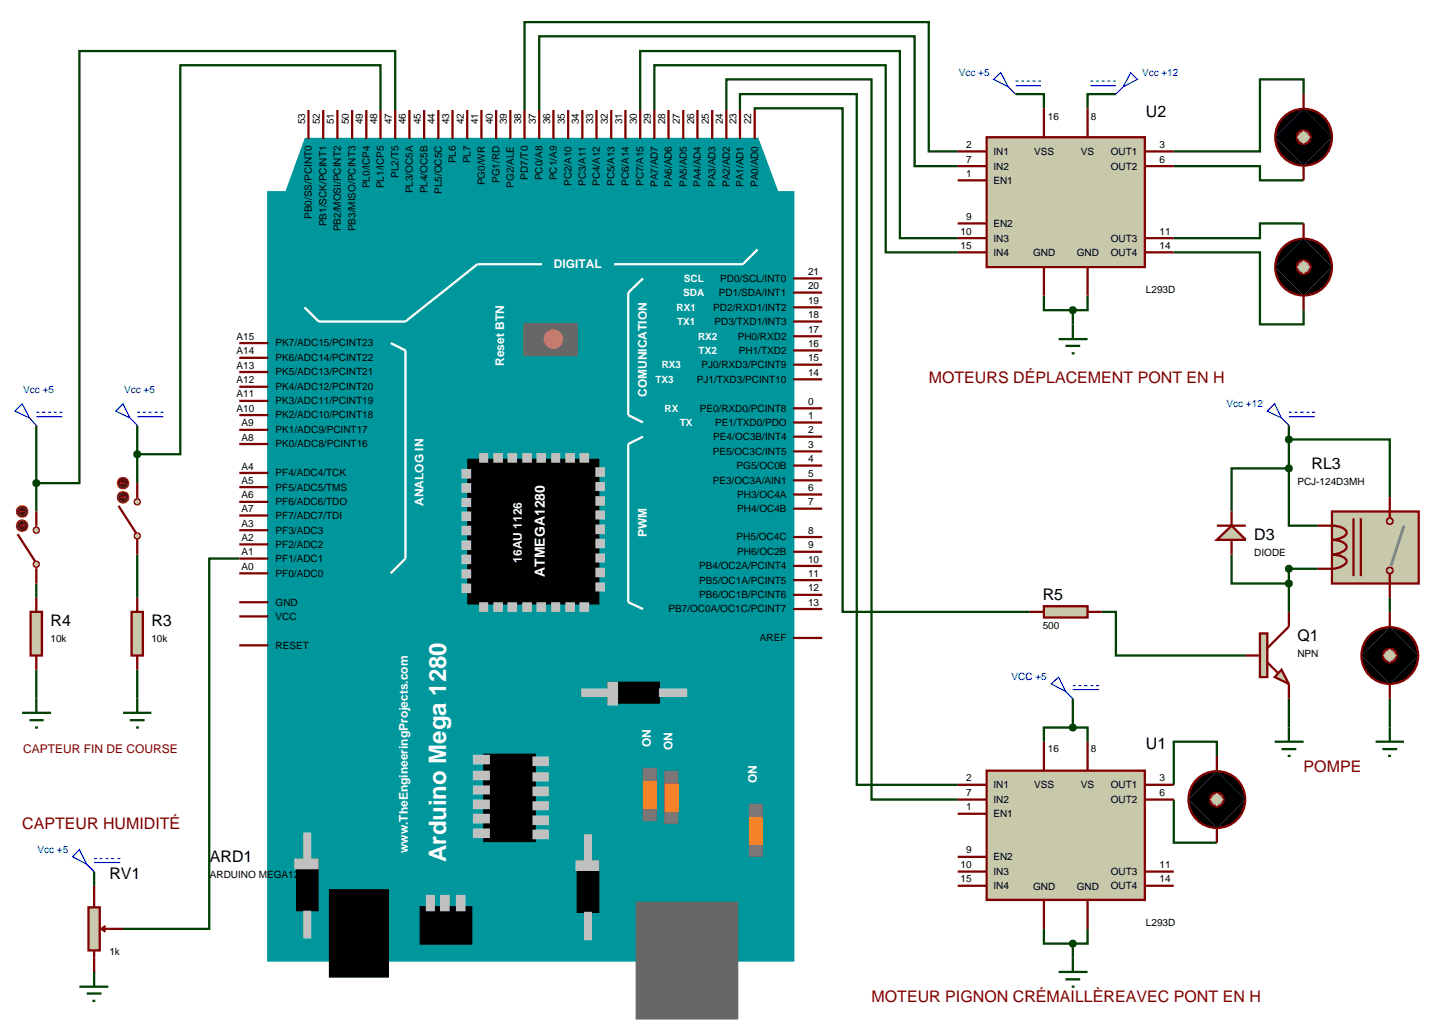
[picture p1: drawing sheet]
<svg xmlns="http://www.w3.org/2000/svg" width="257mm" height="180mm" viewBox="0 0 257 180" stroke-linecap="round" stroke-linejoin="round" font-family="sans-serif">
<g fill="none" stroke="#004000" stroke-width=".4">
<path d="M67.1 19.4v-7.9h-35.3v68.6h-7.6M69.7 19.4v-10.4h-55.7v76.2h-7.6M92.5 19.4v-15.5h71.3v22.8h5.1M95.1 19.4v-13h66.2v22.9h7.6M112.9 19.4v-10.4h45.8v33h10.2M115.4 19.4v-7.9h40.8v33h12.7M128.1 19.4v-5.4h25.6v127h15.2M130.5 19.4v-2.8h20.6v121.8h17.8M133.1 19.4v-.3h15.5v88.8h33M179.1 16.6h5v2.5M196.8 16.6h-5v2.5M229.9 16.6v-2.6h-7.7v12.7h-15.2"/>
<path d="M207 29.3h15.2v2.5h7.7M229.9 39.4h-7.7v2.6h-15.2M184.1 52.1v2.6h5.1M189.2 54.7v2.5M191.8 52.1v2.6h-2.6M207 44.5h15.2v12.7h7.7v-2.5M6.4 75v15.2M24.2 75v10.2M227.3 77.5h17.8v10.2M227.3 75v7.6M24.2 97.8v7.6M42.2 98.5h-5.3v65.3h-15.2"/>
<path d="M217.2 97.8v5.1h10.1M227.3 82.6v10.1h5.1M227.3 82.6h-10.1v7.6M6.4 102.9v2.5M6.4 118.1v5.1M24.2 118.1v5.1M194.3 107.9h2.5v7.7h22.9M232.4 100.3h-5.1v7.6M245.1 105.4v2.5M189.2 128.3h-5.1v2.5M189.2 128.3h2.6v2.5M189.2 123.2v5.1"/>
<path d="M214.6 133.3v-2.5h-7.6v7.6M227.3 123.2v5.1M245.1 123.2v5.1M16.6 153.7v2.5M207 141v7.6h7.6M184.1 163.8v2.6h5.1M189.2 166.4v2.5M191.8 163.8v2.6h-2.6"/>
</g>
<g fill="#00979c" stroke="#00979c" stroke-width=".4">
<path d="M47.3 33.9h92.6v135.5h-92.6z"/>
<path d="M53.9 24.5h79.7l3.5 9.4-86.5-.3z"/>
</g>
<g fill="#686767" stroke="#686767" stroke-width=".4">
<path d="M112.3 159.2h17.7v20.4h-17.7z"/>
<path d="M92.5 57.2h9.2v5.4h-9.2z"/>
</g>
<path d="M82.6 81.1h22.9v25.3h-22.9zM58.2 157h10.2v15.2h-10.2z" fill="#000" stroke="#000" stroke-width=".4"/>
<path d="M95.6 46.6h-11.4l-12.7 10.1h-15.3l-2.5-2.5M113.4 49.1l-2.6 2.5v21.6l2.6 1.3M133.6 44l-2.6 2.6h-22.7M68.9 60.5l2.6 1.3v36.7l-2.6 2.6M113.4 77l-2.6 1.3v27.9l2.6 1.2" fill="none" stroke="#fff" stroke-width=".4"/>
<g fill="#c0c0c0" stroke="#c0c0c0" stroke-width=".4">
<path d="M81.6 103.1h1.3v1.3h-1.3z"/>
<path d="M81.6 100.6h1.3v1.2h-1.3z"/>
<path d="M81.6 98h1.3v1.3h-1.3z"/>
<path d="M81.6 95.5h1.3v1.3h-1.3z"/>
<path d="M81.6 92.9h1.3v1.3h-1.3z"/>
<path d="M81.6 90.4h1.3v1.3h-1.3z"/>
<path d="M81.6 88h1.3v1.2h-1.3z"/>
<path d="M81.6 85.4h1.3v1.3h-1.3z"/>
<path d="M81.6 82.9h1.3v1.3h-1.3z"/>
</g>
<path d="M96.4 58.9l.7-.5 .5-.1-1.5 1.5zM97.6 58.3a1.54 1.54 0 0 1 1.5 1.5zM99.1 59.8a1.54 1.54 0 0 1-1.5 1.5zM96.1 59.8l1.5 1.5a1.54 1.54 0 0 1-1.5-1.5z" fill="#ff8080" stroke="#ff8080" stroke-width=".4"/>
<path d="M96.1 59.8l1.5-1.5 1.5 1.5-1.5 1.5z" fill="#ff8080"/>
<path d="M114.6 135.4v9.4M118.4 135.9v9.4M133.3 141.7v9.4" fill="none" stroke="#757575" stroke-width="2.5" stroke-linecap="butt"/>
<g fill="#ff8000" stroke="#ff8000" stroke-width=".4">
<path d="M132.3 144.3h2v4.5h-2z"/>
<path d="M117.4 138.4h2.1v4.6h-2.1z"/>
<path d="M113.6 137.9h2v4.6h-2z"/>
</g>
<path d="M107.3 120.4h8.9v3.5h-8.9zM85.4 133.1h8.9v15.2h-8.9zM52.4 151.6h3.6v8.9h-3.6zM74.2 160h8.9v6.4h-8.9zM101.9 151.9h3.6v8.9h-3.6z" fill="#000" stroke="#000" stroke-width=".4"/>
<g fill="#c0c0c0" stroke="#c0c0c0" stroke-width=".4">
<path d="M52.1 151.6h3.9v1.5h-3.9z"/>
<path d="M53.7 160.8h1v4.5h-1z"/>
<path d="M53.7 147h1v4.6h-1z"/>
<path d="M105.2 102.9h1.3v1.2h-1.3z"/>
<path d="M105.2 100.3h1.3v1.3h-1.3z"/>
<path d="M105.2 97.8h1.3v1.2h-1.3z"/>
<path d="M105.2 95.2h1.3v1.3h-1.3z"/>
<path d="M105.2 92.7h1.3v1.3h-1.3z"/>
<path d="M105.2 90.2h1.3v1.2h-1.3z"/>
<path d="M105.2 87.7h1.3v1.3h-1.3z"/>
<path d="M105.2 85.2h1.3v1.2h-1.3z"/>
<path d="M105.2 82.6h1.3v1.3h-1.3z"/>
<path d="M102.4 106.4h1.3v1.3h-1.3z"/>
<path d="M99.9 106.4h1.3v1.3h-1.3z"/>
<path d="M97.4 106.4h1.2v1.3h-1.2z"/>
<path d="M94.8 106.4h1.3v1.3h-1.3z"/>
<path d="M92.3 106.4h1.3v1.3h-1.3z"/>
<path d="M89.7 106.4h1.3v1.3h-1.3z"/>
<path d="M87.2 106.4h1.3v1.3h-1.3z"/>
<path d="M84.7 106.4h1.2v1.3h-1.2z"/>
<path d="M102.4 80.1h1.3v1.3h-1.3z"/>
<path d="M99.9 80.1h1.3v1.3h-1.3z"/>
<path d="M97.4 80.1h1.2v1.3h-1.2z"/>
<path d="M94.8 80.1h1.3v1.3h-1.3z"/>
<path d="M92.3 80.1h1.3v1.3h-1.3z"/>
<path d="M89.7 80.1h1.3v1.3h-1.3z"/>
<path d="M87.2 80.1h1.3v1.3h-1.3z"/>
<path d="M84.7 80.1h1.2v1.3h-1.2z"/>
<path d="M83.6 146.3h2.6v1.3h-2.6z"/>
<path d="M83.6 143.7h2.6v1.3h-2.6z"/>
<path d="M83.6 141.2h2.6v1.3h-2.6z"/>
<path d="M83.6 138.7h2.6v1.2h-2.6z"/>
<path d="M83.6 136.1h2.6v1.3h-2.6z"/>
<path d="M83.6 133.3h2.6v1.3h-2.6z"/>
<path d="M94.1 146.5h2.5v1.3h-2.5z"/>
<path d="M94.1 144h2.5v1.3h-2.5z"/>
<path d="M94.1 141.5h2.5v1.2h-2.5z"/>
<path d="M94.1 138.9h2.5v1.3h-2.5z"/>
<path d="M94.1 136.4h2.5v1.2h-2.5z"/>
<path d="M94.1 133.6h2.5v1.3h-2.5z"/>
<path d="M75.3 158h1.2v2.5h-1.2z"/>
<path d="M77.8 158h1.3v2.5h-1.3z"/>
<path d="M80.6 158h1.3v2.5h-1.3z"/>
<path d="M101.7 151.9h3.8v1.5h-3.8z"/>
<path d="M103.2 161h1v4.6h-1z"/>
<path d="M103.2 147.3h1v4.6h-1z"/>
<path d="M107.3 120.4h1.5v3.8h-1.5z"/>
<path d="M116.4 121.6h4.6v1.1h-4.6z"/>
<path d="M102.7 121.6h4.6v1.1h-4.6z"/>
</g>
<g fill="none" stroke="#800000" stroke-width=".4">
<path d="M54.4 19.4v5.1M57 19.4v5.1M59.5 19.4v5.1M62.1 19.4v5.1M64.6 19.4v5.1M67.1 19.4v5.1M69.7 19.4v5.1M72.2 19.4v5.1M74.8 19.4v5.1M77.3 19.4v5.1M79.8 19.4v5.1M82.4 19.4v5.1"/>
<path d="M84.9 19.4v5.1M87.5 19.4v5.1M90 19.4v5.1M92.5 19.4v5.1M95.1 19.4v5.1M97.6 19.4v5.1M100.2 19.4v5.1M102.7 19.4v5.1M105.2 19.4v5.1M107.8 19.4v5.1M110.3 19.4v5.1M112.9 19.4v5.1"/>
<path d="M115.4 19.4v5.1M117.9 19.4v5.1M120.5 19.4v5.1M123 19.4v5.1M125.6 19.4v5.1M128.1 19.4v5.1M130.5 19.4v5.1M133.1 19.4v5.1M139.9 49.1h5.1M139.9 51.6h5.1M139.9 54.2h5.1M139.9 56.7h5.1"/>
<path d="M139.9 59.3h5.1M42.2 60.5h5.1M42.2 63.1h5.1M42.2 65.6h5.1M42.2 68.2h5.1M42.2 70.7h5.1M42.2 73.2h5.1M42.2 75.8h5.1M42.2 78.3h5.1M139.9 61.8h5.1M139.9 64.3h5.1M139.9 66.9h5.1"/>
<path d="M139.9 72h5.1M139.9 74.5h5.1M139.9 77h5.1M139.9 79.6h5.1M42.2 90.9h5.1M42.2 88.5h5.1M42.2 85.9h5.1M42.2 83.4h5.1M42.2 93.5h5.1M42.2 96h5.1M42.2 98.5h5.1M139.9 82.1h5.1"/>
<path d="M139.9 84.7h5.1M139.9 87.2h5.1M139.9 89.7h5.1M139.9 94.7h5.1M139.9 97.3h5.1M139.9 99.8h5.1M42.2 101.1h5.1M42.2 113.8h5.1M42.2 108.7h5.1M42.2 106.2h5.1M139.9 102.3h5.1M139.9 104.9h5.1"/>
<path d="M139.9 107.4h5.1M139.9 112.5h5.1"/>
</g>
<path d="M226.7 20.4a5 5 0 0 1 3.2-1.2l-5 5a5 5 0 0 1 1.8-3.8zM229.9 19.2a5 5 0 0 1 5 5zM234.9 24.2a5 5 0 0 1-5 5zM224.9 24.2l5 5a5 5 0 0 1-5-5z" fill="#000" stroke="#800000" stroke-width=".4"/>
<path d="M229.9 19.2l5 5-5 5-5-5z" fill="#000"/>
<path d="M228.9 23.5l.6-.4 .4-.1-1.2 1.2zM229.9 23a1.16 1.16 0 0 1 1.2 1.2zM231.1 24.2a1.16 1.16 0 0 1-1.2 1.2zM228.7 24.2l1.2 1.2a1.16 1.16 0 0 1-1.2-1.2z" fill="#c8c8aa" stroke="#800000" stroke-width=".4"/>
<path d="M228.7 24.2l1.2-1.2 1.2 1.2-1.2 1.2z" fill="#c8c8aa"/>
<path d="M229.9 16.6v2.5M229.9 29.3v2.5" fill="none" stroke="#800000" stroke-width=".4"/>
<path d="M211.4 137.2a5 5 0 0 1 3.2-1.2l-5 5a5 5 0 0 1 1.8-3.8zM214.6 136a5 5 0 0 1 5 5zM219.6 141a5 5 0 0 1-5 5zM209.6 141l5 5a5 5 0 0 1-5-5z" fill="#000" stroke="#800000" stroke-width=".4"/>
<path d="M214.6 136l5 5-5 5-5-5z" fill="#000"/>
<path d="M213.9 140l.7-.2-1.2 1.2 .1-.4zM214.6 139.8a1.16 1.16 0 0 1 1.2 1.2zM215.8 141a1.16 1.16 0 0 1-1.2 1.2zM213.4 141l1.2 1.2a1.16 1.16 0 0 1-1.2-1.2z" fill="#c8c8aa" stroke="#800000" stroke-width=".4"/>
<path d="M214.6 139.8l1.2 1.2-1.2 1.2-1.2-1.2z" fill="#c8c8aa"/>
<path d="M214.6 133.3v2.6M214.6 146v2.6" fill="none" stroke="#800000" stroke-width=".4"/>
<path d="M174 135.9h27.9v22.8h-27.9z" fill="#c8c8aa" stroke="#800000" stroke-width=".4"/>
<g fill="none" stroke="#800000" stroke-width=".4">
<path d="M168.9 138.4h5.1M184.1 130.8v5.1M191.8 130.8v5.1M201.9 138.4h5.1M168.9 141h5.1M168.9 153.7h5.1M168.9 156.2h5.1M168.9 143.5h5.1M168.9 151.1h5.1M184.1 158.7v5.1M191.8 158.7v5.1M201.9 141h5.1"/>
<path d="M201.9 153.7h5.1M201.9 156.2h5.1"/>
</g>
<path d="M226.7 43.3a5 5 0 0 1 3.2-1.2l-5 5a5 5 0 0 1 1.8-3.8zM229.9 42.1a5 5 0 0 1 5 5zM234.9 47.1a5 5 0 0 1-5 5zM224.9 47.1l5 5a5 5 0 0 1-5-5z" fill="#000" stroke="#800000" stroke-width=".4"/>
<path d="M229.9 42.1l5 5-5 5-5-5z" fill="#000"/>
<path d="M228.9 46.4l.6-.4 .4-.1-1.2 1.2zM229.9 45.9a1.16 1.16 0 0 1 1.2 1.2zM229.9 48.3l1.2-1.2a1.16 1.16 0 0 1-1.2 1.2zM228.7 47.1l1.2 1.2a1.16 1.16 0 0 1-1.2-1.2z" fill="#c8c8aa" stroke="#800000" stroke-width=".4"/>
<path d="M229.9 45.9l1.2 1.2-1.2 1.2-1.2-1.2z" fill="#c8c8aa"/>
<path d="M229.9 39.4v2.6M229.9 52.1v2.6" fill="none" stroke="#800000" stroke-width=".4"/>
<path d="M14 174h5.1M15.3 175.2h2.6M16.3 176.5h.5M16.6 171.4v2.6" fill="none" stroke="#004000" stroke-width=".4"/>
<path d="M14 149.8l1.3 2.6-2.5-1.3zM15.3 152.4l1.3 1.3M16.6 151.4h.5M16.6 152.1h4.6M17.6 151.4h.5M18.6 151.4h.5M19.6 151.4h.5M20.7 151.4h.5" fill="none" stroke="#0000c0" stroke-width=".2"/>
<g fill="#c8c8aa" stroke="#800000" stroke-width=".3">
<path d="M6 93.2l.4-.2-.5 .5zM6.4 93l.4 .2 .1 .3zM6.9 93.5l-.1 .3-.4 .2zM5.9 93.5l.5 .5-.3-.1z"/>
<path d="M6 99.2l.4-.2-.5 .5zM6.4 99l.4 .2 .1 .3zM6.4 100l.5-.5-.1 .3zM5.9 99.5l.5 .5-.4-.2z"/>
</g>
<g fill="#c8c8aa">
<path d="M5.9 93.5l.5-.5 .5 .5-.5 .5z"/>
<path d="M5.9 99.5l.5-.5 .5 .5-.5 .5z"/>
</g>
<path d="M3.1 94.2l3.1 4.8M6.4 90.2v2.7M6.4 100.1v2.8" fill="none" stroke="#800000" stroke-width=".4"/>
<path d="M3.2 92l.7-.3-1 1zM3.9 91.7a.94 .94 0 0 1 1 1zM3.9 93.7l1-1a.94 .94 0 0 1-1 1zM2.9 92.7l1 1a.94 .94 0 0 1-1-1z" fill="#400000" stroke="#f00" stroke-width=".2"/>
<path d="M2.9 92.7l1-1 1 1-1 1z" fill="#400000"/>
<path d="M3.4 92.7h1M4.1 92.4l.3 .3M4.4 92.7l-.3 .2" fill="none" stroke="#f00" stroke-width=".2"/>
<path d="M3.2 89.5l.7-.3-1 1zM3.9 89.2a.94 .94 0 0 1 1 1zM3.9 91.2l1-1a.94 .94 0 0 1-1 1zM2.9 90.2l1 1a.94 .94 0 0 1-1-1z" fill="#400000" stroke="#f00" stroke-width=".2"/>
<path d="M2.9 90.2l1-1 1 1-1 1z" fill="#400000"/>
<path d="M3.4 90.2l.2 .2M3.4 90.2h1M3.6 90l-.2 .2" fill="none" stroke="#f00" stroke-width=".2"/>
<g fill="#c8c8aa" stroke="#800000" stroke-width=".3">
<path d="M23.8 88.2l.4-.2-.5 .5zM24.2 88l.3 .1 .2 .4zM24.2 89l.5-.5-.2 .4zM23.7 88.5l.5 .5-.4-.2z"/>
<path d="M23.8 94.2l.4-.2-.5 .5zM24.2 94l.3 .1 .2 .4zM24.2 95l.5-.5-.2 .4zM23.7 94.5l.5 .5-.4-.2z"/>
</g>
<g fill="#c8c8aa">
<path d="M23.7 88.5l.5-.5 .5 .5-.5 .5z"/>
<path d="M23.7 94.5l.5-.5 .5 .5-.5 .5z"/>
</g>
<path d="M20.9 89.2l3.1 4.8M24.2 85.2v2.8M24.2 95v2.8" fill="none" stroke="#800000" stroke-width=".4"/>
<path d="M21 87l.7-.3-1 1zM21.7 86.7a.94 .94 0 0 1 1 1zM22.7 87.7a.94 .94 0 0 1-1 1zM20.7 87.7l1 1a.94 .94 0 0 1-1-1z" fill="#400000" stroke="#f00" stroke-width=".2"/>
<path d="M20.7 87.7l1-1 1 1-1 1z" fill="#400000"/>
<path d="M21.2 87.7h1M21.9 87.5l.3 .2M22.2 87.7l-.3 .3" fill="none" stroke="#f00" stroke-width=".2"/>
<path d="M21 84.5l.7-.3-1 1zM21.7 84.2a.94 .94 0 0 1 1 1zM22.7 85.2a.94 .94 0 0 1-1 1zM20.7 85.2l1 1a.94 .94 0 0 1-1-1z" fill="#400000" stroke="#f00" stroke-width=".2"/>
<path d="M20.7 85.2l1-1 1 1-1 1z" fill="#400000"/>
<path d="M21.2 85.2l.2 .2M21.2 85.2h1M21.4 84.9l-.2 .3" fill="none" stroke="#f00" stroke-width=".2"/>
<path d="M23.2 107.9h2v7.7h-2z" fill="#c8c8aa" stroke="#800000" stroke-width=".4"/>
<path d="M24.2 105.4v2.5M24.2 115.6v2.5" fill="none" stroke="#800000" stroke-width=".4"/>
<path d="M5.4 107.9h2v7.7h-2z" fill="#c8c8aa" stroke="#800000" stroke-width=".4"/>
<path d="M6.4 105.4v2.5M6.4 115.6v2.5" fill="none" stroke="#800000" stroke-width=".4"/>
<path d="M3.9 125.7h5.1M5.2 127h2.5M6.2 128.3h.5M6.4 123.2v2.5M21.7 125.7h5M22.9 127h2.6M24 128.3h.5M24.2 123.2v2.5" fill="none" stroke="#004000" stroke-width=".4"/>
<g fill="none" stroke="#0000c0" stroke-width=".2">
<path d="M2.6 72.5l1.3-1.3 1.3 2.5zM5.2 73.7l1.2 1.3M6.4 72.7h.5M6.4 73.5h4.6M7.4 72.7h.6M8.5 72.7h.5M9.5 72.7h.5M10.5 72.7h.5M20.4 72.5l1.3-1.3 1.2 2.5zM22.9 73.7l1.3 1.3M24.2 72.7h.5M24.2 73.5h4.6"/>
<path d="M25.2 72.7h.5M26.2 72.7h.5M27.3 72.7h.5M28.3 72.7h.5"/>
</g>
<path d="M23.8 79.8l.4-.2-.5 .5zM24.2 79.6l.3 .1 .2 .4zM24.2 80.6l.5-.5-.2 .4zM23.7 80.1l.5 .5-.4-.2z" fill="#004000" stroke="#004000" stroke-width=".4"/>
<path d="M23.7 80.1l.5-.5 .5 .5-.5 .5z" fill="#004000"/>
<path d="M6 84.9l.4-.2-.5 .5zM6.4 84.7l.4 .2 .1 .3zM6.4 85.7l.5-.5-.1 .3zM5.9 85.2l.5 .5-.3-.1z" fill="#004000" stroke="#004000" stroke-width=".4"/>
<path d="M5.9 85.2l.5-.5 .5 .5-.5 .5z" fill="#004000"/>
<path d="M15.6 160h2v7.6h-2z" fill="#c8c8aa" stroke="#800000" stroke-width=".4"/>
<path d="M16.6 156.2v3.8M16.6 167.6v3.8M17.9 163.8l.7 .5M17.9 163.8h3.8M18.6 163.3l-.7 .5" fill="none" stroke="#800000" stroke-width=".4"/>
<path d="M185.4 120.6l1.3-1.2 1.2 2.5zM187.9 121.9l1.3 1.3M189.2 120.9h.5M189.2 121.6h4.6M190.2 120.9h.5M191.2 120.9h.6M192.3 120.9h.5M193.3 120.9h.5" fill="none" stroke="#0000c0" stroke-width=".2"/>
<path d="M188.9 127.9l.3-.1-.5 .5zM189.2 127.8l.4 .2 .1 .3zM189.7 128.3l-.1 .3-.4 .2zM188.7 128.3l.5 .5-.4-.2z" fill="#004000" stroke="#004000" stroke-width=".4"/>
<path d="M189.2 127.8l.5 .5-.5 .5-.5-.5z" fill="#004000"/>
<path d="M186.7 171.4h5.1M187.9 172.7h2.6M189 174h.5M189.2 168.9v2.5" fill="none" stroke="#004000" stroke-width=".4"/>
<path d="M184.1 106.9h7.7v2h-7.7z" fill="#c8c8aa" stroke="#800000" stroke-width=".4"/>
<path d="M181.6 107.9h2.5M191.8 107.9h2.5" fill="none" stroke="#800000" stroke-width=".4"/>
<g fill="#c8c8aa" stroke="#800000" stroke-width=".4">
<path d="M226 118.1l1.3 2.5-2.5-1.2z"/>
<path d="M222.2 111.7h1.3v7.7h-1.3z"/>
</g>
<path d="M219.7 115.6h2.5M223.5 116.8l1.8 1.8M227.3 107.9v2.6l-3.8 3.8M227.3 120.6v2.6" fill="none" stroke="#800000" stroke-width=".4"/>
<path d="M234.9 90.2h15.3v12.7h-15.3z" fill="#c8c8aa" stroke="#800000" stroke-width=".4"/>
<path d="M247.6 92.7l-2.3 7.1" fill="none" stroke="#808080" stroke-width=".5"/>
<g fill="#c8c8aa" stroke="#800000" stroke-width=".4">
<path d="M244.7 100.3l.4-.2-.5 .5zM245.1 100.1l.3 .1 .2 .4zM245.6 100.6l-.1 .3-.4 .2zM244.6 100.6l.5 .5-.4-.2z"/>
<path d="M244.7 91.6l.4-.2-.5 .5zM245.1 91.4l.4 .2 .1 .3zM245.1 92.4l.5-.5-.2 .4zM244.6 91.9l.5 .5-.3-.1z"/>
</g>
<g fill="#c8c8aa">
<path d="M244.6 100.6l.5-.5 .5 .5-.5 .5z"/>
<path d="M244.6 91.9l.5-.5 .5 .5-.5 .5z"/>
</g>
<path d="M232.4 92.7a8.7 8.7 0 0 1 4.3 .4 .9 .9 0 0 1 .7 1.2 3.3 3.3 0 0 1-2.5 .9 3.2 3.2 0 0 1 2.5 .9 .9 .9 0 0 1-.7 1.2l-1.2 .4-.6 .1a3.4 3.4 0 0 1 2.5 .9l.1 .3a2.79 2.79 0 0 1-2.6 1.3h-2.5M238.7 91.4v10.2M240 91.4v10.2M245.1 87.7v3.7M245.1 101.1v4.3" fill="none" stroke="#800000" stroke-width=".4"/>
<path d="M223.5 72.5l1.3-1.3 1.2 2.5zM226 73.7l1.3 1.3M227.3 72.7h.5M227.3 73.5h4.6M228.3 72.7h.5M229.3 72.7h.6M230.4 72.7h.5M231.4 72.7h.5" fill="none" stroke="#0000c0" stroke-width=".2"/>
<path d="M214.6 95.2l2.6-2.5 2.5 2.5z" fill="#c8c8aa" stroke="#800000" stroke-width=".4"/>
<path d="M214.6 92.7h5.1M217.2 90.2v2.5M217.2 95.2v2.6" fill="none" stroke="#800000" stroke-width=".4"/>
<path d="M227 82.2l.3-.1-.5 .5zM227.3 82.1l.4 .2 .1 .3zM227.8 82.6l-.1 .3-.4 .2zM226.8 82.6l.5 .5-.4-.2z" fill="#004000" stroke="#004000" stroke-width=".4"/>
<path d="M227.3 82.1l.5 .5-.5 .5-.5-.5z" fill="#004000"/>
<path d="M226.9 100l.4-.2-.5 .5zM227.3 99.8l.4 .2 .1 .3zM227.8 100.3l-.1 .3-.4 .2zM226.8 100.3l.5 .5-.4-.2z" fill="#004000" stroke="#004000" stroke-width=".4"/>
<path d="M227.3 99.8l.5 .5-.5 .5-.5-.5z" fill="#004000"/>
<path d="M226.9 77.2l.4-.2-.5 .5zM227.3 77l.4 .2 .1 .3zM227.8 77.5l-.1 .3-.4 .2zM226.8 77.5l.5 .5-.4-.2z" fill="#004000" stroke="#004000" stroke-width=".4"/>
<path d="M226.8 77.5l.5-.5 .5 .5-.5 .5z" fill="#004000"/>
<path d="M241.3 112.4a5 5 0 0 1 3.8-1.8l-5 5a5 5 0 0 1 1.2-3.2zM245.1 110.6a5 5 0 0 1 5 5zM245.1 120.6l5-5a5 5 0 0 1-5 5zM240.1 115.6l5 5a5 5 0 0 1-5-5z" fill="#000" stroke="#800000" stroke-width=".4"/>
<path d="M240.1 115.6l5-5 5 5-5 5z" fill="#000"/>
<path d="M244.4 114.6l.7-.2-1.2 1.2 .1-.4zM245.1 114.4a1.16 1.16 0 0 1 1.2 1.2zM246.3 115.6a1.16 1.16 0 0 1-1.2 1.2zM243.9 115.6l1.2 1.2a1.16 1.16 0 0 1-1.2-1.2z" fill="#c8c8aa" stroke="#800000" stroke-width=".4"/>
<path d="M245.1 114.4l1.2 1.2-1.2 1.2-1.2-1.2z" fill="#c8c8aa"/>
<path d="M245.1 107.9v2.6M245.1 120.6v2.6" fill="none" stroke="#800000" stroke-width=".4"/>
<path d="M224.8 130.8h5.1M226 132.1h2.6M227.1 133.3h.5M227.3 128.3v2.5M242.6 130.8h5M243.8 132.1h2.6M244.8 133.3h.5M245.1 128.3v2.5" fill="none" stroke="#004000" stroke-width=".4"/>
<path d="M174 24.2h27.9v22.9h-27.9z" fill="#c8c8aa" stroke="#800000" stroke-width=".4"/>
<g fill="none" stroke="#800000" stroke-width=".4">
<path d="M184.1 19.1v5.1M191.8 19.1v5.1M168.9 26.7h5.1M168.9 29.3h5.1M168.9 31.8h5.1M168.9 39.4h5.1M201.9 26.7h5.1M201.9 29.3h5.1M168.9 42h5.1M168.9 44.5h5.1M184.1 47.1v5M191.8 47.1v5"/>
<path d="M201.9 42h5.1M201.9 44.5h5.1"/>
</g>
<g fill="none" stroke="#0000c0" stroke-width=".2">
<path d="M175.2 14l1.3-1.2 1.3 2.5zM177.8 15.3l1.3 1.3M179.1 14.3h.5M179.1 15.1h4.5M180.1 14.3h.5M181.1 14.3h.5M182.1 14.3h.5M183.1 14.3h.5M192.3 14.3h.5M192.3 15.1h4.5M193.3 14.3h.5M194.3 14.3h.5"/>
<path d="M195.3 14.3h.5M196.3 14.3h.5M198.1 15.3l-1.3 1.3M199.4 12.8l1.2 1.2-2.5 1.3z"/>
</g>
<path d="M186.7 59.8h5.1M189.2 57.2v2.6M187.9 61h2.6M189 62.3h.5" fill="none" stroke="#004000" stroke-width=".4"/>
<path d="M227 102.5l.3-.1-.5 .5zM227.3 102.4l.4 .2 .1 .3zM227.8 102.9l-.1 .3-.4 .2zM226.8 102.9l.5 .5-.4-.2z" fill="#004000" stroke="#004000" stroke-width=".4"/>
<path d="M227.3 102.4l.5 .5-.5 .5-.5-.5z" fill="#004000"/>
<path d="M188.8 166.1l.4-.2-.5 .5zM189.2 165.9l.4 .2 .1 .3zM189.7 166.4l-.1 .3-.4 .2zM188.7 166.4l.5 .5-.4-.2z" fill="#004000" stroke="#004000" stroke-width=".4"/>
<path d="M189.2 165.9l.5 .5-.5 .5-.5-.5z" fill="#004000"/>
<path d="M188.8 54.4l.4-.2-.5 .5zM189.2 54.2l.4 .2 .1 .3zM189.7 54.7l-.1 .3-.4 .2zM188.7 54.7l.5 .5-.4-.2z" fill="#004000" stroke="#004000" stroke-width=".4"/>
<path d="M188.7 54.7l.5-.5 .5 .5-.5 .5z" fill="#004000"/>
<text font-size="4.2" fill="#fff" x="78.7" y="152" transform="rotate(-90 78.7 152)">Arduino Mega 1280</text>
<g font-size="2.8">
<text x="202.1" y="20.6">U2</text>
<text x="231.3" y="82.7">RL3</text>
<text x="221.2" y="95.3">D3</text>
<text x="183.9" y="105.8">R5</text>
<text x="8.9" y="110.5">R4</text>
<text x="26.7" y="110.5">R3</text>
<text x="228.8" y="113.1">Q1</text>
<text x="202.1" y="132.2">U1</text>
<text x="19.3" y="155.1">RV1</text>
<text x="37" y="152.1">ARD1</text>
</g>
<g font-size="2.8" fill="#800000">
<text x="163.8" y="67.6">MOTEURS DÉPLACEMENT PONT EN H</text>
<text x="229.9" y="136.1">POMPE</text>
<text x="3.9" y="146.3">CAPTEUR HUMIDITÉ</text>
<text x="153.7" y="176.8">MOTEUR PIGNON CRÉMAILLÈREAVEC PONT EN H</text>
</g>
<text font-size="2.5" fill="#fff" x="96.1" y="101.7" transform="rotate(-90 96.1 101.7)">ATMEGA1280</text>
<g font-size="2.1" fill="#fff">
<text x="97.7" y="47.2">DIGITAL</text>
<text x="88.9" y="64.5" transform="rotate(-90 88.9 64.5)">Reset BTN</text>
<text x="114.1" y="70" transform="rotate(-90 114.1 70)">COMUNICATION</text>
<text x="74.7" y="89.2" transform="rotate(-90 74.7 89.2)">ANALOG IN</text>
<text x="114.1" y="94.7" transform="rotate(-90 114.1 94.7)">PWM</text>
<text x="92" y="99.2" transform="rotate(-90 92 99.2)">16AU 1126</text>
<text x="114.8" y="131.8" transform="rotate(-90 114.8 131.8)">ON</text>
<text x="118.6" y="132.3" transform="rotate(-90 118.6 132.3)">ON</text>
<text x="133.5" y="138.1" transform="rotate(-90 133.5 138.1)">ON</text>
<text x="71.9" y="150.4" transform="rotate(-90 71.9 150.4)">www.TheEngineeringProjects.com</text>
</g>
<text font-size="2.1" fill="#800000" x="4.1" y="132.8">CAPTEUR FIN DE COURSE</text>
<g font-size="1.8" fill="#0000c0">
<text x="169.1" y="13.4">Vcc +5</text>
<text x="201.4" y="13.4">Vcc +12</text>
<text x="4.1" y="69.3">Vcc +5</text>
<text x="21.9" y="69.3">Vcc +5</text>
<text x="216.3" y="71.8">Vcc +12</text>
<text x="178.4" y="120">VCC +5</text>
<text x="6.6" y="150.4">Vcc +5</text>
</g>
<g font-size="1.8">
<text x="53.8" y="21.9" transform="rotate(-90 53.8 21.9)">53</text>
<text x="56.4" y="21.9" transform="rotate(-90 56.4 21.9)">52</text>
<text x="58.9" y="21.9" transform="rotate(-90 58.9 21.9)">51</text>
<text x="61.5" y="21.9" transform="rotate(-90 61.5 21.9)">50</text>
<text x="64" y="21.9" transform="rotate(-90 64 21.9)">49</text>
<text x="66.5" y="21.9" transform="rotate(-90 66.5 21.9)">48</text>
<text x="69.1" y="21.9" transform="rotate(-90 69.1 21.9)">47</text>
<text x="71.6" y="21.9" transform="rotate(-90 71.6 21.9)">46</text>
<text x="74.2" y="21.9" transform="rotate(-90 74.2 21.9)">45</text>
<text x="76.7" y="21.9" transform="rotate(-90 76.7 21.9)">44</text>
<text x="79.2" y="21.9" transform="rotate(-90 79.2 21.9)">43</text>
<text x="81.8" y="21.9" transform="rotate(-90 81.8 21.9)">42</text>
<text x="84.3" y="21.9" transform="rotate(-90 84.3 21.9)">41</text>
<text x="86.9" y="21.9" transform="rotate(-90 86.9 21.9)">40</text>
<text x="89.4" y="21.9" transform="rotate(-90 89.4 21.9)">39</text>
<text x="91.9" y="21.9" transform="rotate(-90 91.9 21.9)">38</text>
<text x="94.5" y="21.9" transform="rotate(-90 94.5 21.9)">37</text>
<text x="97" y="21.9" transform="rotate(-90 97 21.9)">36</text>
<text x="99.6" y="21.9" transform="rotate(-90 99.6 21.9)">35</text>
<text x="102.1" y="21.9" transform="rotate(-90 102.1 21.9)">34</text>
<text x="104.6" y="21.9" transform="rotate(-90 104.6 21.9)">33</text>
<text x="107.2" y="21.9" transform="rotate(-90 107.2 21.9)">32</text>
<text x="109.7" y="21.9" transform="rotate(-90 109.7 21.9)">31</text>
<text x="112.3" y="21.9" transform="rotate(-90 112.3 21.9)">30</text>
<text x="114.8" y="21.9" transform="rotate(-90 114.8 21.9)">29</text>
<text x="117.3" y="21.9" transform="rotate(-90 117.3 21.9)">28</text>
<text x="119.9" y="21.9" transform="rotate(-90 119.9 21.9)">27</text>
<text x="122.4" y="21.9" transform="rotate(-90 122.4 21.9)">26</text>
<text x="125" y="21.9" transform="rotate(-90 125 21.9)">25</text>
<text x="127.5" y="21.9" transform="rotate(-90 127.5 21.9)">24</text>
<text x="129.9" y="21.9" transform="rotate(-90 129.9 21.9)">23</text>
<text x="132.5" y="21.9" transform="rotate(-90 132.5 21.9)">22</text>
<text x="184.8" y="21.1">16</text>
<text x="192.4" y="21.1">8</text>
<text x="80.4" y="28.8" transform="rotate(-90 80.4 28.8)">PL6</text>
<text x="83" y="28.8" transform="rotate(-90 83 28.8)">PL7</text>
<text x="170.4" y="26.1">2</text>
<text x="170.4" y="28.7">7</text>
<text x="175.2" y="27.3">IN1</text>
<text x="175.2" y="29.9">IN2</text>
<text x="182.4" y="27.3">VSS</text>
<text x="190.6" y="27.3">VS</text>
<text x="195.9" y="27.3">OUT1</text>
<text x="195.9" y="29.9">OUT2</text>
<text x="204.5" y="26.1">3</text>
<text x="204.5" y="28.7">6</text>
<text x="65.2" y="33.2" transform="rotate(-90 65.2 33.2)">PL0/ICP4</text>
<text x="67.7" y="33.2" transform="rotate(-90 67.7 33.2)">PL1/ICP5</text>
<text x="70.3" y="31.4" transform="rotate(-90 70.3 31.4)">PL2/T5</text>
<text x="72.8" y="34.1" transform="rotate(-90 72.8 34.1)">PL3/OC5A</text>
<text x="75.4" y="34.1" transform="rotate(-90 75.4 34.1)">PL4/OC5B</text>
<text x="77.9" y="34.2" transform="rotate(-90 77.9 34.2)">PL5/OC5C</text>
<text x="85.5" y="32.7" transform="rotate(-90 85.5 32.7)">PG0/WR</text>
<text x="88.1" y="32.3" transform="rotate(-90 88.1 32.3)">PG1/RD</text>
<text x="90.6" y="33.1" transform="rotate(-90 90.6 33.1)">PG2/ALE</text>
<text x="93.1" y="31.7" transform="rotate(-90 93.1 31.7)">PD7/T0</text>
<text x="95.7" y="31.8" transform="rotate(-90 95.7 31.8)">PC0/A8</text>
<text x="98.2" y="31.8" transform="rotate(-90 98.2 31.8)">PC1/A9</text>
<text x="100.8" y="32.8" transform="rotate(-90 100.8 32.8)">PC2/A10</text>
<text x="103.3" y="32.8" transform="rotate(-90 103.3 32.8)">PC3/A11</text>
<text x="105.8" y="32.8" transform="rotate(-90 105.8 32.8)">PC4/A12</text>
<text x="108.4" y="32.8" transform="rotate(-90 108.4 32.8)">PC5/A13</text>
<text x="110.9" y="32.8" transform="rotate(-90 110.9 32.8)">PC6/A14</text>
<text x="113.5" y="32.8" transform="rotate(-90 113.5 32.8)">PC7/A15</text>
<text x="116" y="33" transform="rotate(-90 116 33)">PA7/AD7</text>
<text x="118.5" y="33" transform="rotate(-90 118.5 33)">PA6/AD6</text>
<text x="121.1" y="33" transform="rotate(-90 121.1 33)">PA5/AD5</text>
<text x="123.6" y="33" transform="rotate(-90 123.6 33)">PA4/AD4</text>
<text x="126.2" y="33" transform="rotate(-90 126.2 33)">PA3/AD3</text>
<text x="128.7" y="33" transform="rotate(-90 128.7 33)">PA2/AD2</text>
<text x="131.1" y="33" transform="rotate(-90 131.1 33)">PA1/AD1</text>
<text x="133.7" y="33" transform="rotate(-90 133.7 33)">PA0/AD0</text>
<text x="170.4" y="31.2">1</text>
<text x="175.2" y="32.4">EN1</text>
<text x="55" y="38.6" transform="rotate(-90 55 38.6)">PB0/SS/PCINT0</text>
<text x="57.6" y="39.9" transform="rotate(-90 57.6 39.9)">PB1/SCK/PCINT1</text>
<text x="60.1" y="40.8" transform="rotate(-90 60.1 40.8)">PB2/MOSI/PCINT2</text>
<text x="62.7" y="40.8" transform="rotate(-90 62.7 40.8)">PB3/MISO/PCINT3</text>
<text x="169.4" y="41.4">10</text>
<text x="170.4" y="38.8">9</text>
<text x="175.2" y="40">EN2</text>
<text x="204.5" y="41.4">11</text>
<text x="169.4" y="43.9">15</text>
<text x="175.2" y="42.6">IN3</text>
<text x="175.2" y="45.1">IN4</text>
<text x="182.2" y="45.2">GND</text>
<text x="189.9" y="45.2">GND</text>
<text x="195.9" y="42.6">OUT3</text>
<text x="195.9" y="45.1">OUT4</text>
<text x="204.5" y="43.9">14</text>
<text x="126.8" y="52.2">PD1/SDA/INT1</text>
<text x="127" y="49.7">PD0/SCL/INT0</text>
<text x="142.5" y="48.5">21</text>
<text x="142.5" y="51">20</text>
<text x="142.5" y="53.6">19</text>
<text x="202.1" y="51.6">L293D</text>
<text x="41.7" y="59.9">A15</text>
<text x="125.8" y="54.8">PD2/RXD1/INT2</text>
<text x="126" y="57.3">PD3/TXD1/INT3</text>
<text x="130.1" y="59.9">PH0/RXD2</text>
<text x="142.5" y="56.1">18</text>
<text x="142.5" y="58.7">17</text>
<text x="41.7" y="62.5">A14</text>
<text x="41.7" y="65">A13</text>
<text x="48.6" y="61.1">PK7/ADC15/PCINT23</text>
<text x="48.6" y="63.7">PK6/ADC14/PCINT22</text>
<text x="123.7" y="64.9">PJ0/RXD3/PCINT9</text>
<text x="130.3" y="62.4">PH1/TXD2</text>
<text x="142.5" y="61.2">16</text>
<text x="142.5" y="63.7">15</text>
<text x="41.7" y="67.6">A12</text>
<text x="41.7" y="70.1">A11</text>
<text x="48.6" y="66.2">PK5/ADC13/PCINT21</text>
<text x="48.6" y="68.8">PK4/ADC12/PCINT20</text>
<text x="48.6" y="71.3">PK3/ADC11/PCINT19</text>
<text x="122.9" y="67.5">PJ1/TXD3/PCINT10</text>
<text x="142.5" y="66.3">14</text>
<text x="142.5" y="71.4">0</text>
<text x="41.7" y="72.6">A10</text>
<text x="42.6" y="75.2">A9</text>
<text x="42.6" y="77.7">A8</text>
<text x="48.6" y="73.8">PK2/ADC10/PCINT18</text>
<text x="48.6" y="76.4">PK1/ADC9/PCINT17</text>
<text x="123.4" y="72.6">PE0/RXD0/PCINT8</text>
<text x="125.8" y="77.6">PE4/OC3B/INT4</text>
<text x="126.1" y="75.1">PE1/TXD0/PDO</text>
<text x="142.5" y="73.9">1</text>
<text x="142.5" y="76.4">2</text>
<text x="42.6" y="82.8">A4</text>
<text x="48.6" y="78.9">PK0/ADC8/PCINT16</text>
<text x="48.6" y="84">PF4/ADC4/TCK</text>
<text x="125.7" y="80.2">PE5/OC3C/INT5</text>
<text x="129.9" y="82.7">PG5/OC0B</text>
<text x="142.5" y="79">3</text>
<text x="142.5" y="81.5">4</text>
<text x="42.6" y="87.9">A6</text>
<text x="42.6" y="85.3">A5</text>
<text x="48.6" y="89.1">PF6/ADC6/TDO</text>
<text x="48.6" y="86.5">PF5/ADC5/TMS</text>
<text x="125.7" y="85.3">PE3/OC3A/AIN1</text>
<text x="130" y="87.8">PH3/OC4A</text>
<text x="142.5" y="84.1">5</text>
<text x="142.5" y="86.6">6</text>
<text x="142.5" y="89.1">7</text>
<text x="228.8" y="85.5">PCJ-124D3MH</text>
<text x="42.6" y="90.3">A7</text>
<text x="42.6" y="92.9">A3</text>
<text x="42.6" y="95.4">A2</text>
<text x="48.6" y="91.5">PF7/ADC7/TDI</text>
<text x="48.6" y="94.1">PF3/ADC3</text>
<text x="129.9" y="95.3">PH5/OC4C</text>
<text x="130" y="90.3">PH4/OC4B</text>
<text x="142.5" y="94.1">8</text>
<text x="42.6" y="97.9">A1</text>
<text x="42.6" y="100.5">A0</text>
<text x="48.6" y="96.6">PF2/ADC2</text>
<text x="48.6" y="99.1">PF1/ADC1</text>
<text x="48.6" y="101.7">PF0/ADC0</text>
<text x="123.3" y="100.4">PB4/OC2A/PCINT4</text>
<text x="130" y="97.9">PH6/OC2B</text>
<text x="142.5" y="96.7">9</text>
<text x="142.5" y="99.2">10</text>
<text x="142.5" y="101.7">11</text>
<text x="221.2" y="98.1">DIODE</text>
<text x="48.6" y="106.8">GND</text>
<text x="117.9" y="108">PB7/OC0A/OC1C/PCINT7</text>
<text x="123.3" y="102.9">PB5/OC1A/PCINT5</text>
<text x="123.3" y="105.5">PB6/OC1B/PCINT6</text>
<text x="142.5" y="104.3">12</text>
<text x="142.5" y="106.8">13</text>
<text x="8.9" y="113.3">10k</text>
<text x="26.7" y="113.3">10k</text>
<text x="48.6" y="109.3">VCC</text>
<text x="134" y="113.1">AREF</text>
<text x="183.9" y="110.9">500</text>
<text x="48.6" y="114.4">RESET</text>
<text x="228.8" y="115.9">NPN</text>
<text x="170.4" y="137.8">2</text>
<text x="184.8" y="132.7">16</text>
<text x="192.4" y="132.7">8</text>
<text x="204.5" y="137.8">3</text>
<text x="170.4" y="140.4">7</text>
<text x="170.4" y="142.9">1</text>
<text x="175.2" y="139">IN1</text>
<text x="175.2" y="141.6">IN2</text>
<text x="182.4" y="138.9">VSS</text>
<text x="190.6" y="138.9">VS</text>
<text x="195.9" y="139">OUT1</text>
<text x="195.9" y="141.6">OUT2</text>
<text x="204.5" y="140.4">6</text>
<text x="175.2" y="144.1">EN1</text>
<text x="37" y="154.9">ARDUINO MEGA1280</text>
<text x="169.4" y="153.1">10</text>
<text x="169.4" y="155.6">15</text>
<text x="170.4" y="150.5">9</text>
<text x="175.2" y="154.3">IN3</text>
<text x="175.2" y="151.7">EN2</text>
<text x="195.9" y="154.3">OUT3</text>
<text x="204.5" y="153.1">11</text>
<text x="204.5" y="155.6">14</text>
<text x="175.2" y="156.8">IN4</text>
<text x="182.2" y="156.9">GND</text>
<text x="189.9" y="156.9">GND</text>
<text x="195.9" y="156.8">OUT4</text>
<text x="202.1" y="163.3">L293D</text>
<text x="19.3" y="168.4">1k</text>
</g>
<g font-size="1.8" fill="#fff">
<text x="120.5" y="52.2">SDA</text>
<text x="120.6" y="49.7">SCL</text>
<text x="119.3" y="54.8">RX1</text>
<text x="119.4" y="57.3">TX1</text>
<text x="123.1" y="59.9">RX2</text>
<text x="116.7" y="64.9">RX3</text>
<text x="123.2" y="62.4">TX2</text>
<text x="115.6" y="67.5">TX3</text>
<text x="117.2" y="72.6">RX</text>
<text x="119.9" y="75.1">TX</text>
</g>
</svg>
